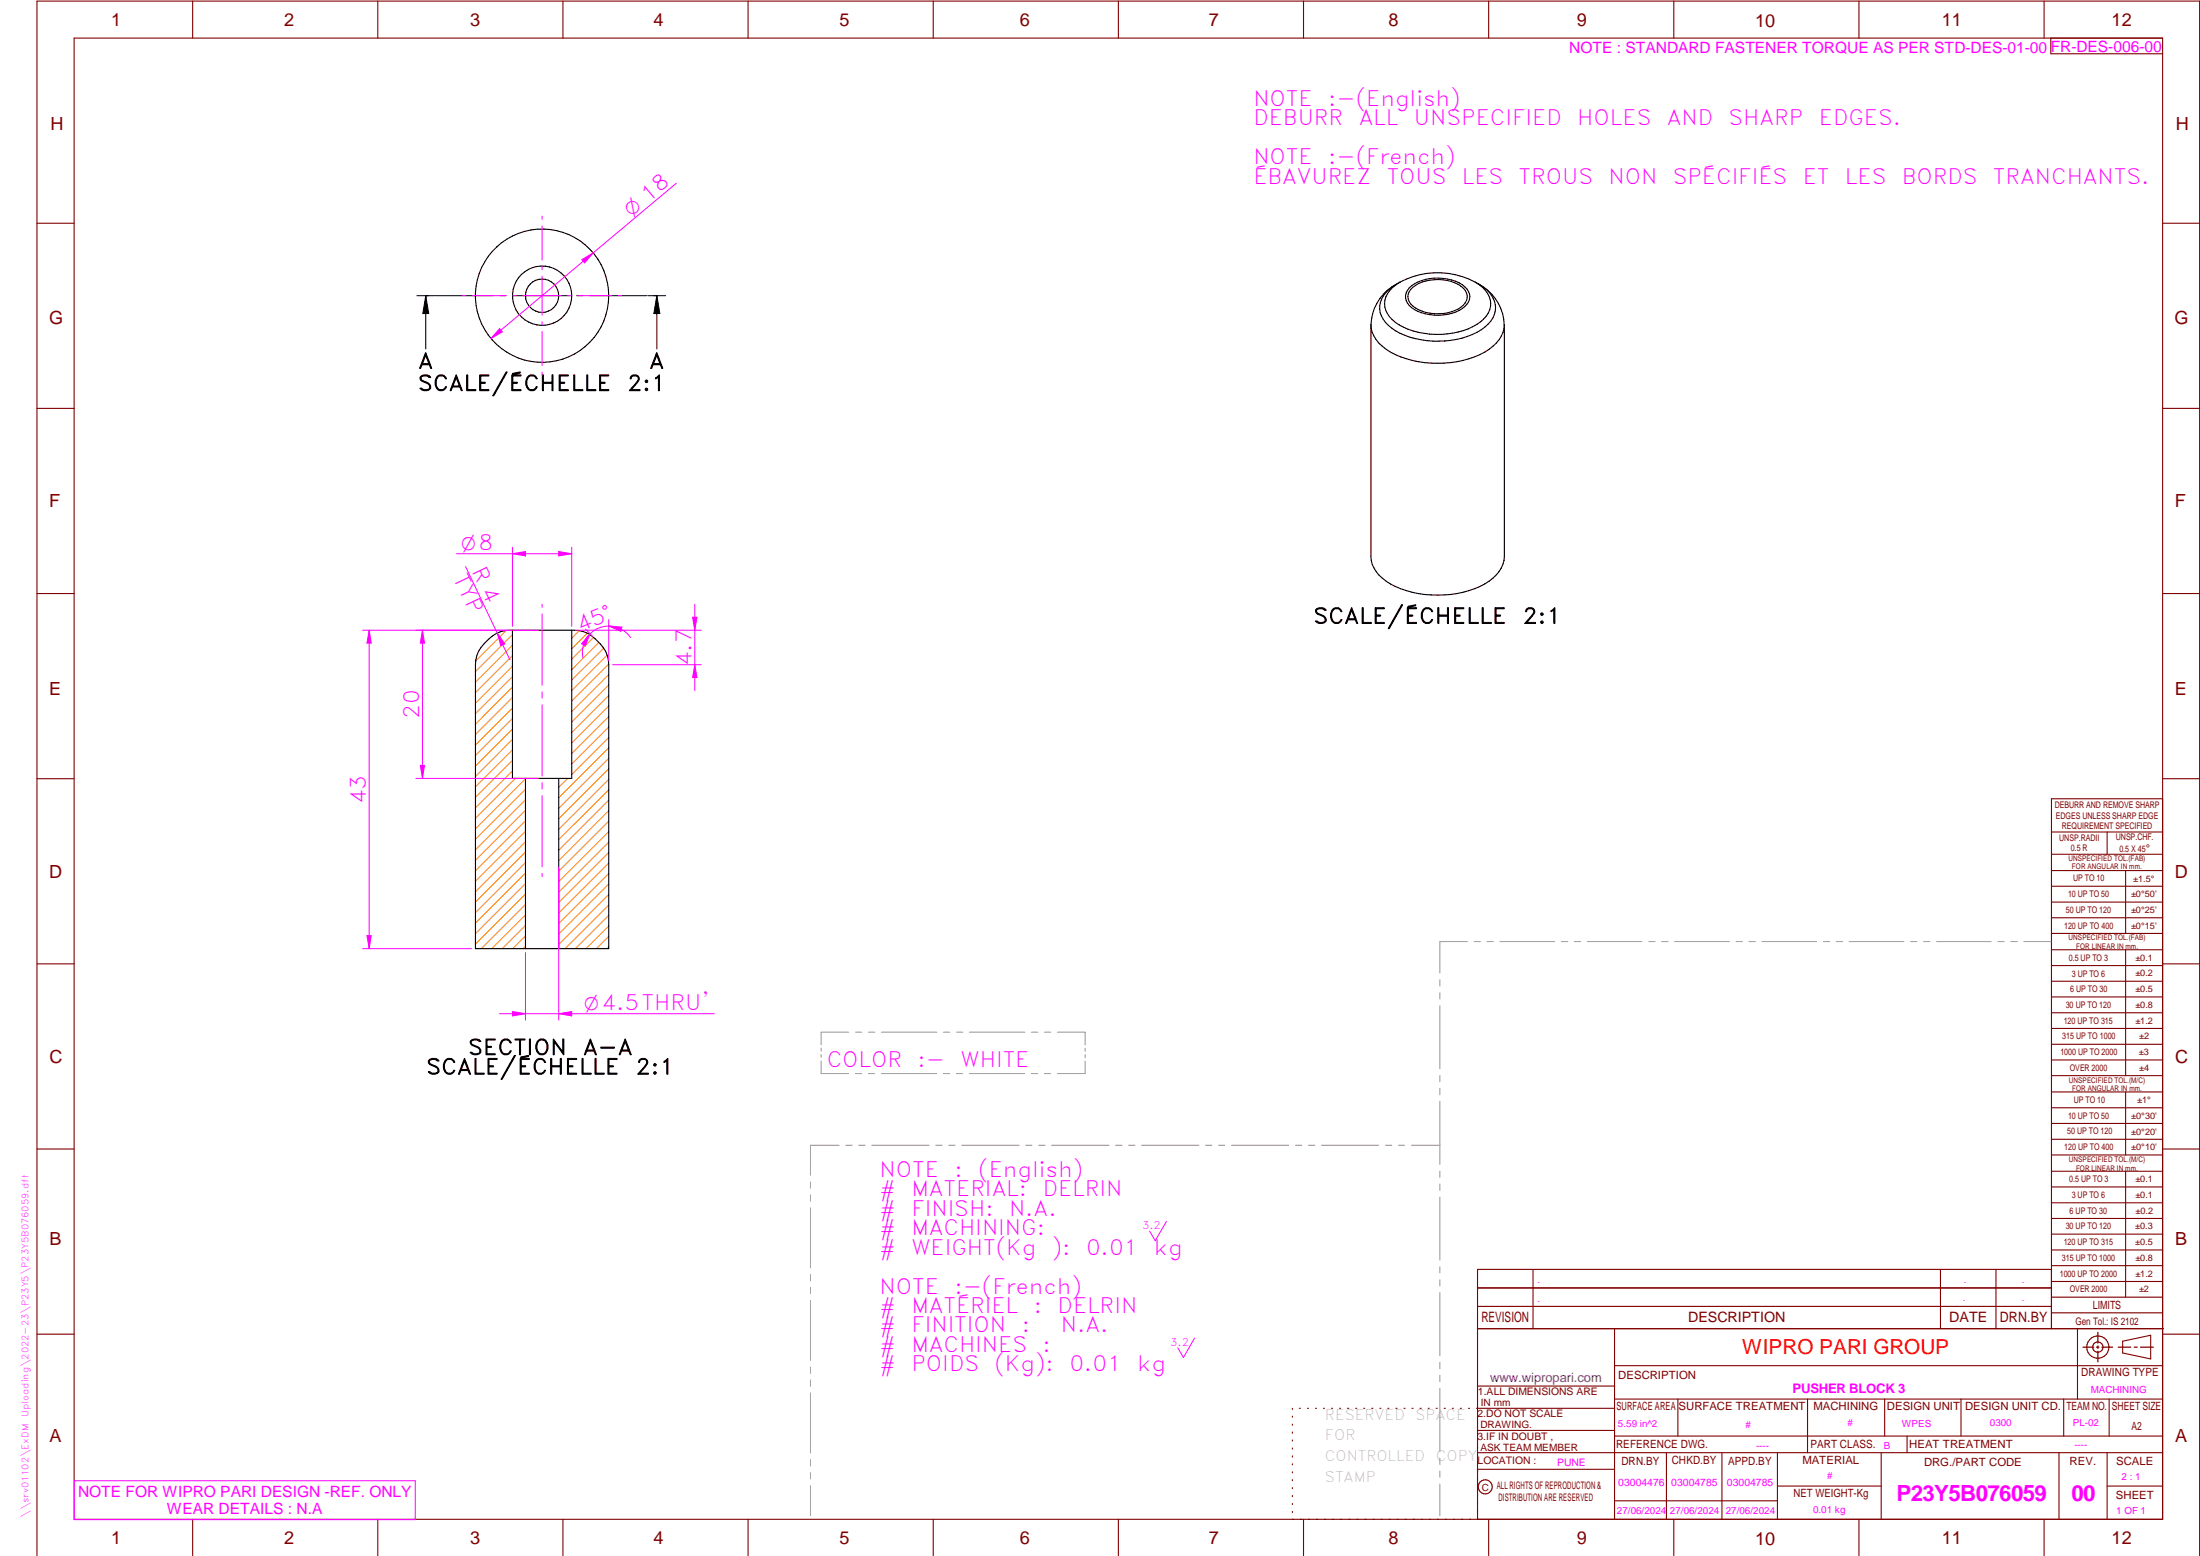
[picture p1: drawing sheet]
<svg xmlns="http://www.w3.org/2000/svg" width="594mm" height="420mm" viewBox="0 0 594 420" stroke-linecap="round" stroke-linejoin="round" font-family="sans-serif">
<g fill="none" stroke="#800000" stroke-width=".3">
<path d="M20 10.3h564v400h-564zM52 .3v10M102 .3v10M152 .3v10M202 .3v10M252 .3v10M302 .3v10M352 .3v10M402 .3v10M452 .3v10M502 .3v10M552 .3v10"/>
<path d="M553.8 10.3v4.2h30.2M10 60.3h10M584 60.3h10M10 110.3h10M584 110.3h10M10 160.3h10M584 160.3h10M10 210.3h10M584 215.7h-30v143.1M584 210.3h10M554 224.7h30M554 230.7h30"/>
<path d="M554 235.1h30M554 239.3h30M569 224.7v6M574 235.1v17M554 243.6h30M554 247.8h30M554 252.1h30M554 256.5h30M574 256.5v33.9M10 260.3h10M554 260.7h30M554 265h30"/>
<path d="M554 269.2h30M554 273.5h30M554 277.7h30M584 260.3h10M554 282h30M554 286.2h30M554 290.4h30M554 294.9h30M554 299.1h30M574 294.9v17M10 310.3h10M554 303.4h30"/>
<path d="M554 307.6h30M554 311.9h30M554 316.3h30M574 316.3v34M584 310.3h10M554 320.5h30M554 324.8h30M554 329h30M554 333.2h30M554 337.5h30M399 358.8h185.2M399 352.8h155"/>
<path d="M399 347.8h155M414 342.8v16M436 358.8v51.5M524 342.8v16M539 342.8v16M554 341.8h30M554 346h30M554 350.3h30M554 354.5h30M554 342.8h-155v67.5M561 358.8v19M10 360.3h10"/>
<path d="M399 374.3h37M436 377.8h148M453.1 377.8v10M488.1 377.8v14.5M508.9 377.8v10M529.5 377.8v10M557.3 377.8v10M569.5 377.8v10M573.2 362.2l7.6-1.6v6.3l-7.6-1.6zM584 368.8h-148M584 360.3h10M349 380.3v.3"/>
<path d="M349 382.4v.3M349 384.6v.3M349 386.7v.3M349 388.8v.3M349 391v.3M349 393.1v.3M349 395.3v.3M349 397.4v.3M349 399.5v.3M350.9 380.3h.2M353.1 380.3h.2M355.2 380.3h.3"/>
<path d="M357.4 380.3h.3M359.6 380.3h.3M361.7 380.3h.3M363.9 380.3h.3M366.1 380.3h.3M368.3 380.3h.2M370.4 380.3h.3M372.6 380.3h.3M374.8 380.3h.3M376.9 380.3h.4M379.1 380.3h.3M381.3 380.3h.3"/>
<path d="M383.4 380.3h.4M385.6 380.3h.3M387.8 380.3h.3M390 380.3h.3M392.2 380.3h.3M394.3 380.3h.3M396.5 380.3h.3M398.7 380.3h37.3M399 396.7h37M399 392.3h185M399 386.2h37M436 387.8h148"/>
<path d="M450 392.3v18M465 392.3v18M480 392.3v18M508 392.3v18M515 387.8v4.5M556 392.3v18M569 392.3v18M52 410.3v9.7M102 410.3v9.7M152 410.3v9.7M202 410.3v9.7M252 410.3v9.7"/>
<path d="M302 410.3v9.7M349 401.7v.3M349 403.8v.4M349 406v.3M349 408.1v.3M352 410.3v9.7M402 410.3v9.7M436 405.3h44M452 410.3v9.7M480 401.3h28M502 410.3v9.7M552 410.3v9.7"/>
<path d="M569 401.3h15M10 420v-419.7h584v419.7"/>
<circle cx="566.5" cy="363.7" r="1.39"/>
<circle cx="566.5" cy="363.8" r="3"/>
<circle cx="401.1" cy="401.5" r="1.9"/>
</g>
<g fill="none" stroke="#f0f" stroke-width=".27">
<path d="M138.4 147.8v21.3M138.4 149.5l3.5-.6v1.2zM154.4 147.8v21.3M146.4 163.2v.8M146.4 165.8v19.2M146.4 186.8v1.7M146.4 190.3v19.3M146.4 211.3v1.8M146.4 214.8v19.3M146.4 235.8v.9M315 329.8l-3.1 5.2-1.5-2.6M322.6 361.3l-3 5.3-1.6-2.7"/>
<path d="M20.1 399.8h92v10.5h-92z"/>
</g>
<g fill="none" stroke="#949494" stroke-width=".27">
<path d="M396.2 254.3h-7.4v8.5M398.1 254.3h1.6M401.5 254.3h1.8M405 254.3h14.8M421.6 254.3h1.7M425.1 254.3h1.7M428.6 254.3h14.8M445.2 254.3h1.7M448.7 254.3h1.7M452.2 254.3h14.8M468.8 254.3h1.7M472.3 254.3h1.7"/>
<path d="M475.8 254.3h14.8M492.4 254.3h1.7M495.8 254.3h1.8M499.4 254.3h14.7M516 254.3h1.6M519.4 254.3h1.8M522.9 254.3h14.8M539.5 254.3h1.7M543 254.3h1.7M546.5 254.3h7.4M229.2 278.7h-7.5v3.4M231 278.7h1.7"/>
<path d="M234.5 278.7h1.8M238 278.7h15M254.8 278.7h1.7M258.3 278.7h1.7M261.8 278.7h15M278.5 278.7h1.8M282.1 278.7h1.7M285.6 278.7h7.4v3.5M388.8 264.5v1.8M388.8 268.1v1.6M388.8 271.6v17M221.7 286.5v3.4h7.5"/>
<path d="M221.7 283v.8M221.7 284.7v.8M231 289.9h1.7M234.5 289.9h1.7M238 289.9h15M254.8 289.9h1.6M258.3 289.9h1.7M261.7 289.9h15M278.5 289.9h1.7M282 289.9h1.7M293 286.5v3.4h-7.5M293 283v.9"/>
<path d="M293 284.8v.8M388.8 290.4v1.7M388.8 293.9v1.7M388.8 297.4v17M218.9 319.2v1.6M226.6 309.2h-7.7v8.1M228.4 309.2h1.7M231.9 309.2h1.7M235.4 309.2h15.5M252.7 309.2h1.7M256.2 309.2h1.7M259.7 309.2h15.5"/>
<path d="M277 309.2h1.7M280.5 309.2h1.7M284 309.2h15.5M301.2 309.2h1.8M304.8 309.2h1.7M308.3 309.2h15.5M325.5 309.2h1.7M329.1 309.2h1.6M332.6 309.2h15.4M349.8 309.2h1.7M353.3 309.2h1.7M356.8 309.2h15.5"/>
<path d="M374.1 309.2h1.7M377.6 309.2h1.7M381.1 309.2h7.7M388.8 316.2v1.7M388.8 319.7v1.7M218.9 322.6v1.8M218.9 326.1v16.2M388.8 323.2v17.1M218.9 344.1v1.8M218.9 347.6v1.7M218.9 351.2v16.1M388.8 342.1v1.6"/>
<path d="M388.8 345.6v1.7M388.8 349v17.1M218.9 369.1v1.7M218.9 372.6v1.8M218.9 376.1v16.2M388.8 367.9v1.7M388.8 371.4v1.7M388.8 374.9v17M218.9 394.1v1.8M218.9 397.6v1.7M388.8 393.7v1.7M388.8 397.2v1.7"/>
<path d="M218.9 401.2v8.1M388.8 400.7v8.6"/>
</g>
<path d="M566.5 359.7v3M562.5 363.8h2.9M566.1 363.8h.7M566.5 363.4v.7M566.5 364.9v2.8M567.6 363.8h2.9M572 363.8h3.4M576.3 363.8h.8M578 363.8h3.5" fill="none" stroke="#800000" stroke-width=".34"/>
<g fill="none" stroke="#000" stroke-width=".3">
<path d="M376.1 77.6a20.6 20.6 0 0 1 24.2 0 5.6 5.6 0 0 1-.5 9.3 21.6 21.6 0 0 1-18.2 2.5 10.7 10.7 0 0 1-7.4-5.6 5.5 5.5 0 0 1 1.9-6.2zM377.1 76.7a7.3 7.3 0 0 0-4.4 7.7 10.3 10.3 0 0 0 6.7 6.2 24.3 24.3 0 0 0 20.6-1.5 6.7 6.7 0 0 0 3.6-7.8 8.8 8.8 0 0 0-4.3-4.6M377.2 76.7a12.9 12.9 0 0 0-7 11M378.1 76.2l-1 .5M380.5 77.8a12.3 12.3 0 0 1 15.1-.3 3.4 3.4 0 0 1-.7 5.8 13 13 0 0 1-13.7-.2 3.4 3.4 0 0 1-.7-5.3zM381 78.1a11.1 11.1 0 0 1 10.9-2.1 5.8 5.8 0 0 1 4.3 3.8 4.8 4.8 0 0 1-4.3 4.4 11.4 11.4 0 0 1-10.9-2.1 2.92 2.92 0 0 1 0-4zM398.3 76.2l1 .5M399.3 76.7a12.8 12.8 0 0 1 6.9 11M370.2 87.7h.1M406.2 87.7a9.2 9.2 0 0 1-5.3 7.4 28.4 28.4 0 0 1-25.4 0 9.2 9.2 0 0 1-5.3-7.4M406.2 87.7v62.6a9.2 9.2 0 0 1-5.3 7.4 28.4 28.4 0 0 1-25.4 0 9.2 9.2 0 0 1-5.3-7.4v-62.6M132 172.5a7.8 7.8 0 0 1 5.7-2.3h17.4a10.2 10.2 0 0 1 8.9 6.8l.4 2.5v76.7h-36v-76.7a8.7 8.7 0 0 1 3.6-7z"/>
<path d="M138.4 170.2v40h16v-40M141.9 210.2v46M150.9 210.2v46"/>
<circle cx="146.4" cy="79.8" r="4.5"/>
<circle cx="146.4" cy="79.8" r="18"/>
<circle cx="146.4" cy="79.8" r="8"/>
</g>
<path d="M112.6 79.8h4.8M115 79.8l.8 4.9h-1.6zM115 79.8v14.4M117.6 79.8h15.5M134.9 79.8h1.7M138.4 79.8h15.5M155.7 79.8h1.7M159.2 79.8h15.5M175 79.8h4.7M177.4 79.8l.8 4.9h-1.6zM177.4 79.8v14.4" fill="none" stroke="#000" stroke-width=".27"/>
<path d="M115 79.8l.8 4.9h-1.6zM177.4 79.8l.8 4.9h-1.6z" fill="#000"/>
<g fill="none" stroke="#ff8000" stroke-width=".27">
<path d="M136.7 170.2l-8.3 8.3M138.4 174.2l-10 10M138.4 177l-10 10M138.4 179.9l-10 10M138.4 171.4l-10 10M156.4 170.3l-2 2M158.6 171l-4.2 4.2M160.3 172.1l-5.9 5.9M161.7 173.5l-7.3 7.3M163 175l-8.6 8.6M164 176.9l-9.6 9.6M164.4 179.3l-10 10"/>
<path d="M138.4 182.7l-10 10M138.4 185.5l-10 10M138.4 188.3l-10 10M138.4 191.2l-10 10M138.4 194l-10 10M138.4 196.8l-10 10M138.4 199.6l-10 10.1M164.4 182.2l-10 10M164.4 185l-10 10M164.4 187.8l-10 10M164.4 190.6l-10 10M164.4 193.5l-10 10"/>
<path d="M164.4 196.3l-10 10M164.4 199.1l-10 10M138.4 202.5l-10 10M138.4 205.3l-10 10M138.4 208.2l-10 9.9M139.2 210.2l-10.8 10.8M141.9 210.3l-13.5 13.5M141.9 213.1l-13.5 13.5M141.9 215.9l-13.5 13.5M141.9 218.8l-13.5 13.5M153.3 210.2l-2.4 2.4M164.4 201.9l-13.5 13.5"/>
<path d="M164.4 207.6l-13.5 13.5M164.4 210.4l-13.5 13.5M164.4 213.3l-13.5 13.4M164.4 216.1l-13.5 13.5M164.4 204.8l-13.5 13.5M164.4 218.9l-13.5 13.5M141.9 221.6l-13.5 13.5M141.9 224.5l-13.5 13.5M141.9 227.3l-13.5 13.5M141.9 230.1l-13.5 13.5M141.9 232.9l-13.5 13.5M141.9 235.8l-13.5 13.5"/>
<path d="M141.9 238.6l-13.5 13.5M164.4 221.7l-13.5 13.5M164.4 224.6l-13.5 13.5M164.4 230.2l-13.5 13.5M164.4 227.4l-13.5 13.5M164.4 233l-13.5 13.5M164.4 235.9l-13.5 13.5M164.4 238.7l-13.5 13.5M141.9 241.4l-13.5 13.5M141.9 244.2l-11.9 12M141.9 247.1l-9.1 9.1M141.9 249.9l-6.3 6.3"/>
<path d="M141.9 252.7l-3.4 3.5M141.9 255.6l-.6 .6M164.4 241.6l-13.5 13.5M164.4 244.4l-11.8 11.8M164.4 247.2l-9 9M164.4 250l-6.2 6.2M164.4 252.9l-3.3 3.3M164.4 255.7l-.5 .5"/>
</g>
<path d="M138.4 149.5l3.5-.6v1.2z" fill="#f0f"/>
<path d="M150.9 148.9l3.5 .6-3.5 .6z" fill="none" stroke="#f0f" stroke-width=".27"/>
<path d="M150.9 148.9l3.5 .6-3.5 .6z" fill="#f0f"/>
<path d="M123.3 149.5h31.1M150.9 234.2v41.3M141.9 257.2v18.3M138.4 273.1l3.5 .6-3.5 .6z" fill="none" stroke="#f0f" stroke-width=".27"/>
<path d="M138.4 273.1l3.5 .6-3.5 .6z" fill="#f0f"/>
<path d="M150.9 273.7l3.5-.6v1.2z" fill="none" stroke="#f0f" stroke-width=".27"/>
<path d="M150.9 273.7l3.5-.6v1.2z" fill="#f0f"/>
<path d="M112.3 170.2h33M112.3 210.2h33M113.5 206.7h1.1l-.5 3.5zM134.9 273.7h58" fill="none" stroke="#f0f" stroke-width=".27"/>
<path d="M113.5 206.7h1.1l-.5 3.5z" fill="#f0f"/>
<path d="M114.1 170.2l.5 3.5h-1.1z" fill="none" stroke="#f0f" stroke-width=".27"/>
<path d="M114.1 170.2l.5 3.5h-1.1z" fill="#f0f"/>
<path d="M97.9 170.2h39.4M114.1 170.2v40M97.9 256.2h29.4M99.1 252.6h1.1l-.5 3.6z" fill="none" stroke="#f0f" stroke-width=".27"/>
<path d="M99.1 252.6h1.1l-.5 3.6z" fill="#f0f"/>
<path d="M99.7 170.2l.5 3.5h-1.1z" fill="none" stroke="#f0f" stroke-width=".27"/>
<path d="M99.7 170.2l.5 3.5h-1.1z" fill="#f0f"/>
<path d="M99.7 170.2v86M158.1 169.9l1.9 1.9M164.4 167.3v11.1M164.4 169l3.5 .3-.3 1.2z" fill="none" stroke="#f0f" stroke-width=".27"/>
<path d="M164.4 169l3.5 .3-.3 1.2z" fill="#f0f"/>
<path d="M159.3 171.1l-1.2 3.3-1.1-.6z" fill="none" stroke="#f0f" stroke-width=".27"/>
<path d="M159.3 171.1l-1.2 3.3-1.1-.6z" fill="#f0f"/>
<path d="M155.4 170.2h34M165.4 179.5h24M170.3 172.2a7.1 7.1 0 0 0-8.6-2.6 7.1 7.1 0 0 0-4.3 7.9M187 166.7h1.2l-.6 3.5z" fill="none" stroke="#f0f" stroke-width=".27"/>
<path d="M187 166.7h1.2l-.6 3.5z" fill="#f0f"/>
<path d="M187.6 179.5l.6 3.5h-1.2z" fill="none" stroke="#f0f" stroke-width=".27"/>
<path d="M187.6 179.5l.6 3.5h-1.2z" fill="#f0f"/>
<path d="M125.7 153l12 25.2M134.3 170.9l2 3-1.1 .5zM187.6 163.2v23.3" fill="none" stroke="#f0f" stroke-width=".27"/>
<path d="M134.3 170.9l2 3-1.1 .5z" fill="#f0f"/>
<g fill="none" stroke="#f0f" stroke-width=".27">
<path d="M146.4 58.3v.9M182.6 49.5l-50 41.9M124.9 79.8h.9M127.5 79.8h9.3M138.6 79.8h.8M141.1 79.8h10.5M146.4 61v9.2M146.4 72v.9M146.4 74.6v10.5M153.4 79.8h.8M156 79.8h9.2M167 79.8h.9"/>
<path d="M134.9 88.7l.7 .9-3 1.8zM146.4 86.9v.8M146.4 89.5v9.2M146.4 100.5v.8"/>
</g>
<path d="M134.9 88.7l.7 .9-3 1.8z" fill="#f0f"/>
<path d="M157.1 70.1l3.1-1.8-2.3 2.7z" fill="none" stroke="#f0f" stroke-width=".27"/>
<path d="M157.1 70.1l3.1-1.8-2.3 2.7z" fill="#f0f"/>
<g font-size="6" fill="#f0f">
<text x="512.1" y="405.2">P23Y5B076059</text>
<text x="559.4" y="405.2">00</text>
</g>
<g font-size="5.7" fill="#f0f">
<text x="338.4" y="28.6">NOTE</text>
<text x="358.6" y="28.6">:-(English)</text>
<text x="338.4" y="33.9">DEBURR</text>
<text x="366.9" y="33.9">ALL</text>
<text x="381.8" y="33.9">UNSPECIFIED</text>
<text x="425.9" y="33.9">HOLES</text>
<text x="450.1" y="33.9">AND</text>
<text x="466.8" y="33.9">SHARP</text>
<text x="491.2" y="33.9">EDGES.</text>
<text x="338.4" y="44.4">NOTE</text>
<text x="358.6" y="44.4">:-(French)</text>
<text x="338.4" y="49.6">ÉBAVUREZ</text>
<text x="374.5" y="49.6">TOUS</text>
<text x="394.7" y="49.6">LES</text>
<text x="410.1" y="49.6">TROUS</text>
<text x="434.4" y="49.6">NON</text>
<text x="451.7" y="49.6">SPÉCIFIÉS</text>
<text x="486.8" y="49.6">ET</text>
<text x="498.2" y="49.6">LES</text>
<text x="513.6" y="49.6">BORDS</text>
<text x="538.2" y="49.6">TRANCHANTS.</text>
<text x="122.3" y="156" transform="rotate(64 122.3 156)">TYP</text>
<text x="127.3" y="154.2" transform="rotate(64 127.3 154.2)">R 4</text>
<text x="156.6" y="170.7" transform="rotate(-22 156.6 170.7)">45°</text>
<text x="186.7" y="179.9" transform="rotate(-90 186.7 179.9)">4.7</text>
<text x="113.2" y="194.1" transform="rotate(-90 113.2 194.1)">20</text>
<text x="98.8" y="217.1" transform="rotate(-90 98.8 217.1)">43</text>
<text x="223.3" y="288.1">COLOR</text>
<text x="247.8" y="288.1">:-</text>
<text x="259.4" y="288.1">WHITE</text>
<text x="237.5" y="317.8">NOTE</text>
<text x="257.7" y="317.8">:</text>
<text x="264.1" y="317.8">(English)</text>
<text x="237.5" y="323">#</text>
<text x="246.1" y="323">MATERIAL:</text>
<text x="281.6" y="323">DELRIN</text>
<text x="237.5" y="328.3">#</text>
<text x="246.1" y="328.3">FINISH:</text>
<text x="272.5" y="328.3">N.A.</text>
<text x="237.5" y="333.5">#</text>
<text x="246.1" y="333.5">MACHINING:</text>
<text x="237.5" y="338.8">#</text>
<text x="246.1" y="338.8">WEIGHT(Kg</text>
<text x="284" y="338.8">):</text>
<text x="293.3" y="338.8">0.01</text>
<text x="311.6" y="338.8">kg</text>
<text x="237.5" y="349.3">NOTE</text>
<text x="257.7" y="349.3">:-(French)</text>
<text x="237.5" y="354.5">#</text>
<text x="237.5" y="359.8">#</text>
<text x="246.1" y="354.5">MATÉRIEL</text>
<text x="246.1" y="359.8">FINITION</text>
<text x="275.9" y="359.8">:</text>
<text x="279.1" y="354.5">:</text>
<text x="285.6" y="354.5">DELRIN</text>
<text x="286.5" y="359.8">N.A.</text>
<text x="237.5" y="365">#</text>
<text x="246.1" y="365">MACHINES</text>
<text x="281.5" y="365">:</text>
<text x="237.5" y="370.3">#</text>
<text x="246.1" y="370.3">POIDS</text>
<text x="268.5" y="370.3">(Kg):</text>
<text x="288.8" y="370.3">0.01</text>
<text x="307.1" y="370.3">kg</text>
</g>
<g font-size="5.7">
<text x="112.9" y="99.5">A</text>
<text x="175.3" y="99.5">A</text>
<text x="112.9" y="105.5">SCALE/ÉCHELLE</text>
<text x="169.4" y="105.5">2:1</text>
<text x="354.7" y="168.4">SCALE/ÉCHELLE</text>
<text x="411.2" y="168.4">2:1</text>
<text x="126.4" y="284.8">SECTION</text>
<text x="157.4" y="284.8">A-A</text>
<text x="115.1" y="290.1">SCALE/ÉCHELLE</text>
<text x="171.7" y="290.1">2:1</text>
</g>
<text font-size="5.6" fill="#f00" x="470.5" y="365.5">WIPRO PARI GROUP</text>
<g font-size="5.4" fill="#f0f">
<text x="170.4" y="58.6" transform="rotate(-40 170.4 58.6)">O 18</text>
<text x="124.5" y="148.6">O8</text>
<text x="157.7" y="272.8">O4.5THRU'</text>
</g>
<g font-size="4.9" fill="#800000">
<text x="30" y="6.9">1</text>
<text x="76.7" y="6.9">2</text>
<text x="127" y="6.9">3</text>
<text x="176.5" y="6.9">4</text>
<text x="226.7" y="6.9">5</text>
<text x="275.4" y="6.9">6</text>
<text x="326.4" y="6.9">7</text>
<text x="375" y="6.9">8</text>
<text x="425.8" y="6.9">9</text>
<text x="473.9" y="7.3">10</text>
<text x="524.3" y="6.9">11</text>
<text x="570.2" y="6.9">12</text>
<text x="13.6" y="35.1">H</text>
<text x="587.6" y="35.1">H</text>
<text x="13.2" y="87.5">G</text>
<text x="587.2" y="87.5">G</text>
<text x="13.2" y="137">F</text>
<text x="587.2" y="137">F</text>
<text x="13.2" y="187.6">E</text>
<text x="587.2" y="187.6">E</text>
<text x="13.2" y="237">D</text>
<text x="587.2" y="237">D</text>
<text x="13.4" y="287.1">C</text>
<text x="587.4" y="287.1">C</text>
<text x="13.4" y="336.2">B</text>
<text x="587.4" y="336.2">B</text>
<text x="13.4" y="389.3">A</text>
<text x="587.4" y="389.3">A</text>
<text x="30" y="416.9">1</text>
<text x="76.7" y="416.9">2</text>
<text x="127" y="416.9">3</text>
<text x="176.5" y="416.9">4</text>
<text x="226.7" y="416.9">5</text>
<text x="275.4" y="416.9">6</text>
<text x="326.4" y="416.9">7</text>
<text x="375" y="416.9">8</text>
<text x="425.8" y="416.9">9</text>
<text x="473.9" y="417.3">10</text>
<text x="524.3" y="416.9">11</text>
<text x="570.2" y="416.9">12</text>
</g>
<g font-size="4.2" fill="#f0f">
<text x="423.7" y="14.3">NOTE : STANDARD FASTENER TORQUE AS PER STD-DES-01-00</text>
<text x="553.8" y="14">FR-DES-006-00</text>
<text x="21.1" y="404.3">NOTE FOR WIPRO PARI DESIGN -REF. ONLY</text>
<text x="45.1" y="408.8">WEAR DETAILS : N.A</text>
</g>
<g font-size="3.9" fill="#800000">
<text x="400" y="357.1">REVISION</text>
<text x="455.9" y="357.1">DESCRIPTION</text>
<text x="526.4" y="357.1">DATE</text>
<text x="540" y="357.1">DRN.BY</text>
</g>
<g font-size="3.9" fill="#c0c0c0">
<text x="357.8" y="383.3">RESERVED</text>
<text x="382.3" y="383.3">SPACE</text>
<text x="357.8" y="388.9">FOR</text>
<text x="357.8" y="394.5">CONTROLLED</text>
<text x="387.8" y="394.5">COPY</text>
<text x="357.8" y="400">STAMP</text>
</g>
<text font-size="3.6" fill="#f0f" x="484.1" y="376.1">PUSHER BLOCK 3</text>
<text font-size="3.5" fill="#00f" x="402.4" y="373.3">www.wipropari.com</text>
<g font-size="3.1" fill="#800000">
<text x="565.1" y="353.5">LIMITS</text>
<text x="562" y="371.7">DRAWING TYPE</text>
<text x="437" y="372.3">DESCRIPTION</text>
<text x="436.5" y="380.8">SURFACE AREA</text>
<text x="453.3" y="380.8">SURFACE TREATMENT</text>
<text x="489.7" y="380.8">MACHINING</text>
<text x="509.5" y="380.8">DESIGN UNIT</text>
<text x="530.6" y="380.8">DESIGN UNIT CD.</text>
<text x="558" y="380.6">TEAM NO.</text>
<text x="570.3" y="380.7">SHEET SIZE</text>
<text x="575.6" y="386.1">A2</text>
<text x="436.4" y="391.1">REFERENCE DWG.</text>
<text x="437.8" y="395.5">DRN.BY</text>
<text x="451.4" y="395.4">CHKD.BY</text>
<text x="466.6" y="395.5">APPD.BY</text>
<text x="486.7" y="395.4">MATERIAL</text>
<text x="488.9" y="390.9">PART CLASS.</text>
<text x="515.6" y="390.9">HEAT TREATMENT</text>
<text x="519.6" y="395.9">DRG./PART CODE</text>
<text x="558.9" y="395.5">REV.</text>
<text x="571.4" y="395.6">SCALE</text>
<text x="484.3" y="404.2">NET WEIGHT-Kg</text>
<text x="571.4" y="404.7">SHEET</text>
</g>
<text font-size="3" fill="#800000" x="579.5" y="230.1">°</text>
<g font-size="2.8" fill="#f0f">
<text x="308.4" y="332">3.2</text>
<text x="316" y="363.5">3.2</text>
<text x="420.5" y="396">PUNE</text>
<text x="437" y="401.2">03004476</text>
<text x="451.3" y="401.2">03004785</text>
<text x="466.3" y="401.2">03004785</text>
</g>
<g font-size="2.8" fill="#800000">
<text x="560.4" y="357.7">Gen Tol.: IS 2102</text>
<text x="399.1" y="376.6">1.ALL DIMENSIONS ARE</text>
<text x="399" y="382.7">2.DO NOT SCALE</text>
<text x="399" y="388.7">3.IF IN DOUBT ,</text>
<text x="399" y="395.4">LOCATION :</text>
<text x="404.2" y="402">ALL RIGHTS OF REPRODUCTION &amp;</text>
<text x="404.7" y="405.4">DISTRIBUTION ARE RESERVED</text>
</g>
<g font-size="2.7" fill="#f0f">
<text x="564.6" y="376.2">MACHINING</text>
<text x="436.9" y="385.4">5.59 in^2</text>
<text x="471.4" y="385.5">#</text>
<text x="498.9" y="385">#</text>
<text x="513.6" y="385.3">WPES</text>
<text x="537.3" y="385.1">0300</text>
<text x="559.7" y="385.1">PL-02</text>
<text x="474.2" y="391.2">----</text>
<text x="508.7" y="391.2">B</text>
<text x="560.2" y="391.1">----</text>
<text x="493.4" y="399.5">#</text>
<text x="572.8" y="399.7">2 : 1</text>
<text x="436.6" y="408.7">27/06/2024</text>
<text x="450.9" y="408.8">27/06/2024</text>
<text x="466" y="408.9">27/06/2024</text>
<text x="489.6" y="408.5">0.01 kg</text>
<text x="571.4" y="408.7">1 OF 1</text>
</g>
<g font-size="2.7" fill="#800000">
<text x="399.9" y="379.7">IN mm</text>
<text x="399.7" y="385.7">DRAWING.</text>
<text x="399.7" y="391.8">ASK TEAM MEMBER</text>
<text x="400.1" y="402.5">C</text>
</g>
<g font-size="2.5" fill="#800000">
<text x="554.9" y="218.3">DEBURR AND REMOVE SHARP</text>
<text x="555.2" y="221">EDGES UNLESS SHARP EDGE</text>
<text x="556.1" y="227.1">UNSP.RADII</text>
<text x="556.8" y="223.8">REQUIREMENT SPECIFIED</text>
<text x="571.4" y="226.9">UNSP.CHF.</text>
<text x="559.2" y="229.9">0.5 R</text>
<text x="572.3" y="230.1">0.5 X 45</text>
<text x="559.8" y="238">UP TO 10</text>
<text x="576.1" y="238.1">±1.5°</text>
<text x="558.5" y="242.2">10 UP TO 50</text>
<text x="575.5" y="242.3">±0°50'</text>
<text x="557.4" y="250.7">120 UP TO 400</text>
<text x="557.9" y="246.5">50 UP TO 120</text>
<text x="575.5" y="250.7">±0°15'</text>
<text x="575.5" y="246.5">±0°25'</text>
<text x="558.7" y="259.4">0.5 UP TO 3</text>
<text x="559.5" y="263.7">3 UP TO 6</text>
<text x="576.6" y="263.6">±0.2</text>
<text x="576.6" y="259.4">±0.1</text>
<text x="559" y="267.9">6 UP TO 30</text>
<text x="576.6" y="267.9">±0.5</text>
<text x="557.8" y="272.2">30 UP TO 120</text>
<text x="576.6" y="272.2">±0.8</text>
<text x="556.9" y="280.7">315 UP TO 1000</text>
<text x="557.3" y="276.4">120 UP TO 315</text>
<text x="576.6" y="276.4">±1.2</text>
<text x="577.7" y="280.7">±2</text>
<text x="556.4" y="284.9">1000 UP TO 2000</text>
<text x="577.6" y="284.9">±3</text>
<text x="558.9" y="289.2">OVER 2000</text>
<text x="577.7" y="289.3">±4</text>
<text x="560" y="297.9">UP TO 10</text>
<text x="577.1" y="297.9">±1°</text>
<text x="558.5" y="302.1">10 UP TO 50</text>
<text x="575.5" y="302.1">±0°30'</text>
<text x="557.4" y="310.6">120 UP TO 400</text>
<text x="558.2" y="306.3">50 UP TO 120</text>
<text x="575.5" y="310.6">±0°10'</text>
<text x="575.5" y="306.4">±0°20'</text>
<text x="558.8" y="319.2">0.5 UP TO 3</text>
<text x="559.4" y="323.4">3 UP TO 6</text>
<text x="576.6" y="319.2">±0.1</text>
<text x="576.6" y="323.5">±0.1</text>
<text x="558.9" y="327.7">6 UP TO 30</text>
<text x="576.7" y="327.7">±0.2</text>
<text x="557.8" y="332">30 UP TO 120</text>
<text x="576.6" y="332">±0.3</text>
<text x="556.8" y="340.5">315 UP TO 1000</text>
<text x="557.3" y="336.3">120 UP TO 315</text>
<text x="576.6" y="336.3">±0.5</text>
<text x="576.6" y="340.5">±0.8</text>
<text x="556.2" y="344.7">1000 UP TO 2000</text>
<text x="576.6" y="344.7">±1.2</text>
<text x="558.9" y="349">OVER 2000</text>
<text x="577.6" y="349">±2</text>
</g>
<g font-size="2.5" fill="#f0f">
<text x="415.2" y="346.4">.</text>
<text x="530.3" y="346.5">.</text>
<text x="545.9" y="346.4">.</text>
<text x="415.2" y="351.5">.</text>
<text x="530" y="351.3">.</text>
<text x="545.9" y="351.4">.</text>
</g>
<g font-size="2.4" fill="#f0f">
<text x="7.7" y="382.7" transform="rotate(-90 7.7 382.7)">Uploading\2022-23\P23Y5\P23Y5B076059.dft</text>
<text x="7.7" y="409.8" transform="rotate(-90 7.7 409.8)">\\srv01102\ExDM</text>
</g>
<g font-size="2.1" fill="#800000">
<text x="558.5" y="232.4">UNSPECIFIED TOL.(FAB)</text>
<text x="559.5" y="234.7">FOR ANGULAR IN mm.</text>
<text x="558.6" y="253.9">UNSPECIFIED TOL.(FAB)</text>
<text x="560.7" y="256.3">FOR LINEAR IN mm.</text>
<text x="558.7" y="292.3">UNSPECIFIED TOL.(M/C)</text>
<text x="559.6" y="294.7">FOR ANGULAR IN mm.</text>
<text x="558.7" y="313.7">UNSPECIFIED TOL.(M/C)</text>
<text x="560.6" y="316.1">FOR LINEAR IN mm.</text>
</g>
</svg>
